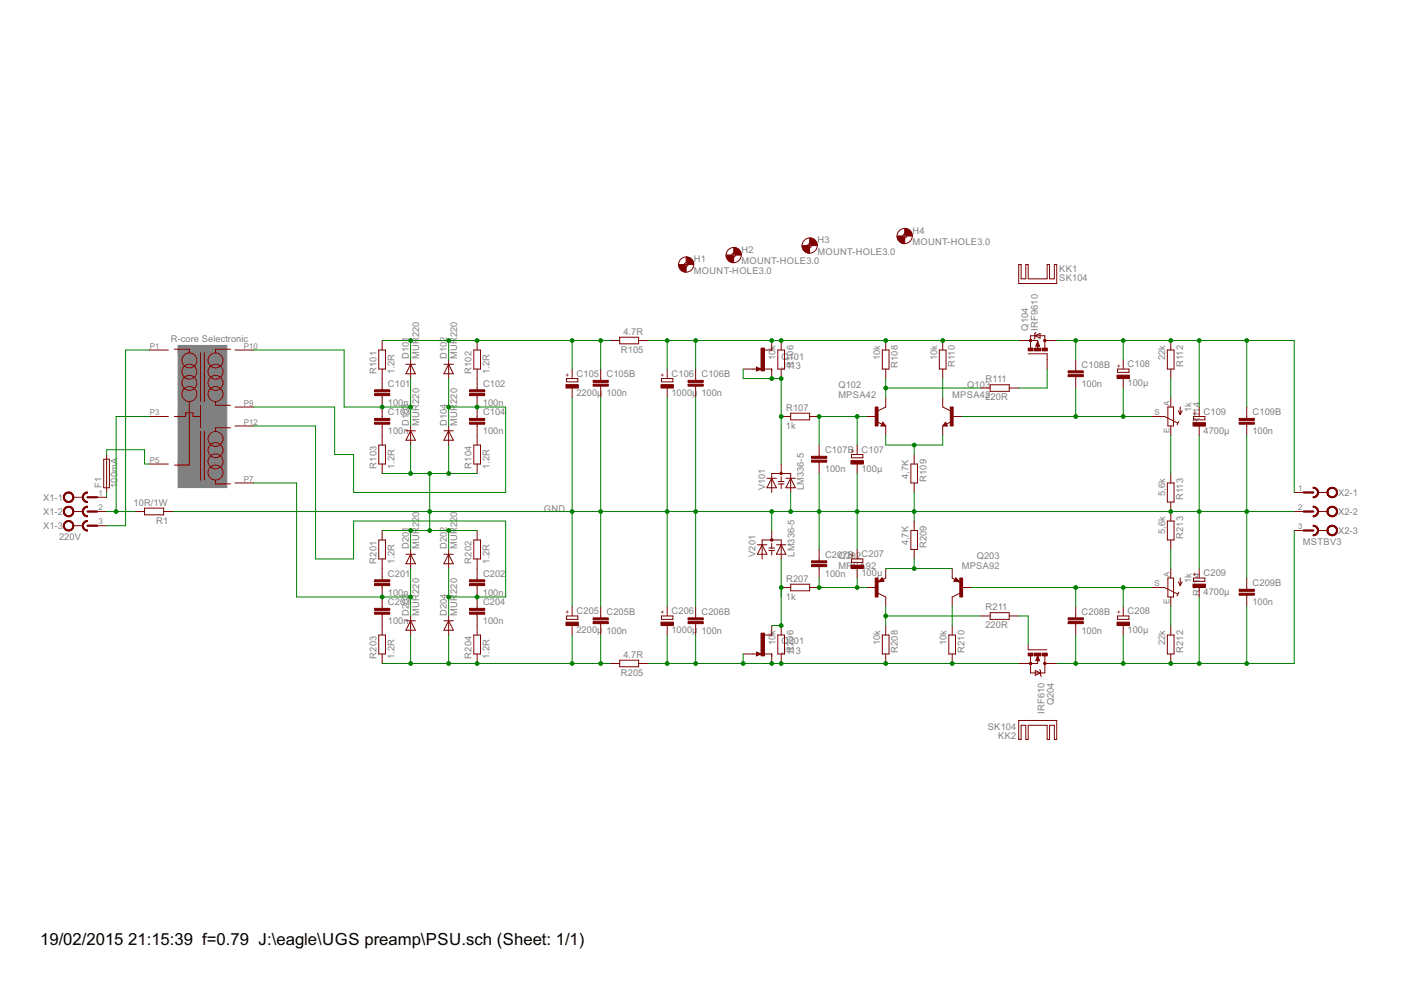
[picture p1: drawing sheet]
<svg xmlns="http://www.w3.org/2000/svg" width="297mm" height="210mm" viewBox="0 0 297 210" stroke-linecap="round" stroke-linejoin="round" font-family="sans-serif">
<path d="M37.8 73.2h10.3v30.2h-10.3z" fill="#808080" stroke="#808080" stroke-width=".21"/>
<g fill="none" stroke="#800000" stroke-width=".21">
<path d="M145.1 56.1h.8M145.5 55.7v.8M155.2 54.1h.8M155.6 53.7v.8M171.3 52.1h.8M171.7 51.7v.8M191.4 50h.8M191.8 49.6v.8M216 56.1h.5v3h1v-3h.5v3h4v-3h.5v3h1v-3h.5v4h-8zM31.7 74.2h4M37 74h3.2v.8M42.5 74.8v10.3"/>
<path d="M43.3 74.8v10.3M48.9 74h-3.2v.8M49.8 74.2h4M80.3 74.2h1.4v4.1h-1.4zM81 72.2v2M81 78.3v4.4M86.1 77.2h2M87.1 77.2l1 2h-2zM87.1 76.2v4.1M94.1 77.2h2M95.1 77.2l1 2h-2zM95.1 76.2v4.1"/>
<path d="M100.5 74.2h1.4v4.1h-1.4zM101.2 72.2v2M101.2 78.3v4.4M121.3 78.3v2M127.4 78.3v2.4M129.4 72.2h2M131.4 71.5h4v1.4h-4zM135.4 72.2h2M141.5 78.3v2M147.5 78.3v2.4M157.6 78.3h3.8M160.4 77.8l1 .5-1 .4z"/>
<path d="M162 78.3h1.6v2M163.6 72.2v2h-1.6M164.9 74.2h1.4v4.1h-1.4zM165.6 72.2v2M165.6 78.3v2M187.1 74.2h1.4v4.1h-1.4zM187.8 72.2v2M187.8 78.3v2M199.2 74.2h1.4v4.1h-1.4zM199.9 72.2v2M199.9 78.3v2M216 72.2h4v.2"/>
<path d="M218 75h4v3.3M219.4 71.2l1.1-.5v1zM219.6 70.5l-.2 .2v1l-.2 .2M220 73.3v.7M220 72.4l.4 1h-.8zM221.5 72.2h2.5M221.5 73.8v-2.6h-3v2.6M228.1 76.2v2.5M228.1 79.9v2.4M236.9 78.3h2.5v.7h-2.5zM238.1 76.2v2.1M247.5 74.2h1.4v4.1h-1.4z"/>
<path d="M248.2 72.2v2M248.2 78.3v2M22 97.4h1.2v6h-1.2zM22.6 96.4v8M31.7 88.3h4M31.7 98.4h4M37 88.3h2.3v-.8h1.6v.8h1.6M40.2 85.1v13.5h-3.2M42.5 85.9v4.8M42.5 91.5v10.3M43.3 91.5v10.3M45.7 85.1v.8h3.2"/>
<path d="M48.9 90.7h-3.2v.8M49.8 90.3h4M49.8 86.3h4M80.3 94.4h1.4v4h-1.4zM81 83.9v4.8M81 89.9v4.5M81 98.4v2M86.1 91.3h2M87.1 90.3v4.1M87.1 91.3l1 2h-2zM94.1 91.3h2M95.1 90.3v4.1"/>
<path d="M95.1 91.3l1 2h-2zM100.5 94.4h1.4v4h-1.4zM101.2 83.9v4.8M101.2 89.9v4.5M101.2 98.4v2M120.1 80.3h2.4v.7h-2.4zM121.3 82.3v2M127.4 81.9v2.4M140.3 80.3h2.4v.7h-2.4zM141.5 82.3v2M147.5 81.9v2.4M165.6 98.4v2"/>
<path d="M165.6 88.3h2M167.6 87.6h4.1v1.4h-4.1zM171.7 88.3h2M173.7 94.4v2.4M173.7 98v2.4M180.5 96.4h2.4v.7h-2.4zM181.7 94.4v2M181.7 98.4v2M183.7 88.3h2.1M186 89.5l1 .4M187.2 89.5l.6 .8h-1zM187.2 89.9l.1 .2h-.3l.2-.4 .4 .5h-.6"/>
<path d="M187.8 84.3v2l-1.6 .8M187.8 90.3v2.1M193.1 98.4h1.4v4h-1.4zM193.8 96.4v2M199.9 84.3v2l1.6 .8M199.9 90.3v2.1M200.5 89.5l.4 .8h-1zM200.5 89.9l-.1 .2h.3l-.2-.4-.4 .5h.6M201.6 89.5l-.9 .4M201.9 88.3h2M207.9 82.3h2M209.9 81.6h4.1v1.4h-4.1z"/>
<path d="M214 82.3h2M238.1 80.3v2M244.2 88.3h2.7l2.8 1.4M247.6 86.3h1.2v4h-1.2zM248.2 84.3v2M248.2 90.3v2.1M249.8 87.1l.4 .8M249.9 89.3l-.3 .8M250.2 86.3v1.6M250.6 87.1l-.4 .8M253 88.3h2.5v.7h-2.5zM254.3 86.3v2"/>
<path d="M254.3 90.3v2.1M264.3 86.3v2.4M264.3 89.9v2.5M15.6 108.5h2M15.6 105.4h2M15.6 111.5h2M20.6 108.5h2M20.6 105.4h2M20.6 111.5h2M28.6 108.5h2M30.6 107.7h4.1v1.5h-4.1zM34.7 108.5h2"/>
<path d="M45.7 101.8v.8h3.2M49.8 102.4h4M80.3 114.5h1.4v4h-1.4zM81 112.5v2M81 118.5v4.5M86.1 117.5h2M87.1 116.5v4M87.1 117.5l1 2h-2zM94.1 117.5h2M95.1 116.5v4M95.1 117.5l1 2h-2zM100.5 114.5h1.4v4h-1.4z"/>
<path d="M101.2 112.5v2M101.2 118.5v4.5M160.6 115.5h2M161.6 115.5l1 2h-2zM161.6 118.5v-4h4v4M162.6 101.4h2M163 116.7h1.2M163 116.2h1.2M163.6 104.4v-4h4v4M163.6 112.5v2M163.6 115.2v1M163.6 116.7v1"/>
<path d="M163.6 101.4l1 2h-2zM164.6 115.5h2M165 102.6h1.2M165 102.1h1.2M165.6 115.5l1 2h-2zM165.6 101.1v1M165.6 102.6v1M166.6 101.4h2M167.6 101.4l1 2h-2zM173.7 116.5v2.4M180.5 118.5h2.4v.7h-2.4zM181.7 116.5v2"/>
<path d="M193.1 112.5h1.4v4h-1.4zM193.8 102.4v2M193.8 110.5v2M193.8 116.5v2M247.5 102.4h1.4v4h-1.4zM247.5 110.5h1.4v4h-1.4zM248.2 100.4v2M248.2 106.4v4.1M248.2 114.5v2M274.4 108.5h2M274.4 112.5h2M274.4 104.4h2"/>
<path d="M279.4 108.5h2.1M279.4 112.5h2.1M279.4 104.4h2.1M80.3 134.6h1.4v4.1h-1.4zM81 124.2v4.8M81 130.2v4.4M81 138.7v2M86.1 131.6h2M87.1 130.6v4M87.1 131.6l1 2h-2zM94.1 131.6h2M95.1 130.6v4"/>
<path d="M95.1 131.6l1 2h-2zM100.5 134.6h1.4v4.1h-1.4zM101.2 124.2v4.8M101.2 130.2v4.4M101.2 138.7v2M120.1 130.6h2.4v.7h-2.4zM121.3 128.6v2M121.3 132.6v2M127.4 128.6v2.4M127.4 132.2v2.4M131.4 140h4v1.4h-4zM140.3 130.6h2.4v.7h-2.4z"/>
<path d="M141.5 128.6v2M141.5 132.6v2M147.5 128.6v2.4M147.5 132.2v2.4M157.6 138.7h3.8M160.4 138.3l1 .4-1 .4zM162 138.7h1.6v2M163.6 132.6v2h-1.6M164.9 134.6h1.4v4.1h-1.4zM165.6 132.6v2M165.6 138.7v2M165.6 124.6h2"/>
<path d="M167.6 123.9h4.1v1.4h-4.1zM171.7 124.6h2M173.7 120.1v2.5M181.7 120.5v2.1M183.7 124.6h2.1M186.2 125.8l1.6 .8v2M187 123.1h-.3l.3-.2 .2 .2-.8 .2 .6-.6 .3 .4M187 122.5l.4 .7-1.2 .2zM187.1 134.6h1.4v4.1h-1.4zM187.8 120.5v2.1l-.6 .3M187.8 132.6v2M187.8 138.7v2"/>
<path d="M201.2 134.6h1.4v4.1h-1.4zM201.9 120.5v2.1l.6 .3M201.9 132.6v2M201.9 138.7v2M202.6 122.5l.9 .9-1.3-.2zM202.7 123.1h.3l-.3-.2-.2 .2 .8 .2-.6-.6-.3 .4M203.5 125.8l-1.6 .8v2M203.9 124.6h2M207.9 130.6h2M209.9 129.9h4.1v1.4h-4.1zM214 130.6h2M218 136.7v1.1h3.9"/>
<path d="M218.5 139.1v3.6h3v-3.6M220 140v.7h-4M220 139.1l.4 1h-.8zM228.1 128.6v2.4M228.1 132.2v2.4M236.9 130.6h2.5v.7h-2.5zM238.1 128.6v2M238.1 132.6v2M244.2 124.6h2.7l2.8 1.4M247.5 134.6h1.4v4.1h-1.4zM247.6 122.6h1.2v4h-1.2zM248.2 120.5v2.1"/>
<path d="M248.2 126.6v2M248.2 132.6v2M248.2 138.7v2M249.8 123.4l.4 .8M249.9 125.6l-.3 .7M250.2 122.6v1.6M250.6 123.4l-.4 .8M253 122.6h2.5v.7h-2.5zM254.3 120.5v2.1M254.3 124.6v2M264.3 122.6v2.4M264.3 126.2v2.4"/>
<path d="M129.4 140.7h2M135.4 140.7h2M216 152.8h8v4h-.5v-3h-1v3h-.5v-3h-4v3h-.5v-3h-1v3h-.5zM219.5 142.2l1.1 .5-1.1 .5zM220.4 142l.2 .2v1l.2 .2M221.5 140.7h2.5"/>
<circle cx="145.5" cy="56.1" r="1.61"/>
<circle cx="145.5" cy="56.1" r=".4"/>
<circle cx="155.6" cy="54.1" r="1.61"/>
<circle cx="155.6" cy="54.1" r=".4"/>
<circle cx="171.7" cy="52.1" r="1.61"/>
<circle cx="171.7" cy="52.1" r=".4"/>
<circle cx="191.8" cy="50" r="1.61"/>
<circle cx="191.8" cy="50" r=".4"/>
<circle cx="40.2" cy="78.8" r="1.59"/>
<circle cx="40.2" cy="76.4" r="1.59"/>
<circle cx="45.7" cy="76.4" r="1.59"/>
<circle cx="45.7" cy="78.8" r="1.59"/>
<circle cx="40.2" cy="81.2" r="1.59"/>
<circle cx="40.2" cy="83.5" r="1.59"/>
<circle cx="45.7" cy="83.5" r="1.59"/>
<circle cx="45.7" cy="81.2" r="1.59"/>
<circle cx="45.7" cy="95.4" r="1.59"/>
<circle cx="45.7" cy="93.1" r="1.59"/>
<circle cx="45.7" cy="97.8" r="1.59"/>
<circle cx="45.7" cy="100.2" r="1.59"/>
</g>
<g fill="#800000" stroke="#800000" stroke-width=".21">
<path d="M140.1 81.6h2.7v.7h-2.7z"/>
<path d="M140.1 131.9h2.7v.7h-2.7z"/>
<path d="M125.8 81.4h3.2v.5h-3.2z"/>
<path d="M125.8 80.6h3.2v.5h-3.2z"/>
<path d="M145.9 81.4h3.2v.5h-3.2z"/>
<path d="M145.9 80.6h3.2v.5h-3.2z"/>
<path d="M125.8 131.8h3.2v.4h-3.2z"/>
<path d="M125.8 131h3.2v.4h-3.2z"/>
<path d="M145.9 131.8h3.2v.4h-3.2z"/>
<path d="M145.9 131h3.2v.4h-3.2z"/>
<path d="M161.4 73.8h.7v4.8h-.7z"/>
<path d="M161.4 134.2h.7v4.9h-.7z"/>
<path d="M172.1 97.6h3.2v.4h-3.2z"/>
<path d="M172.1 96.8h3.2v.4h-3.2z"/>
<path d="M172.1 119.7h3.2v.4h-3.2z"/>
<path d="M172.1 118.9h3.2v.4h-3.2z"/>
<path d="M180.4 97.7h2.6v.7h-2.6z"/>
<path d="M180.4 119.8h2.6v.7h-2.6z"/>
<path d="M226.5 79.4h3.2v.5h-3.2z"/>
<path d="M226.5 78.6h3.2v.5h-3.2z"/>
<path d="M226.5 131.8h3.2v.4h-3.2z"/>
<path d="M226.5 131h3.2v.4h-3.2z"/>
<path d="M236.8 79.5h2.7v.8h-2.7z"/>
<path d="M236.8 131.9h2.7v.7h-2.7z"/>
<path d="M262.7 89.5h3.2v.4h-3.2z"/>
<path d="M262.7 88.7h3.2v.4h-3.2z"/>
<path d="M262.7 125.8h3.2v.4h-3.2z"/>
<path d="M262.7 124.9h3.2v.5h-3.2z"/>
<path d="M185.6 86.3h.6v4h-.6z"/>
<path d="M201.5 86.3h.6v4h-.6z"/>
<path d="M185.6 122.6h.6v4h-.6z"/>
<path d="M203.5 122.6h.6v4h-.6z"/>
<path d="M218 73.8h1v.6h-1z"/>
<path d="M221 73.8h1v.6h-1z"/>
<path d="M219.3 73.8h1.4v.6h-1.4z"/>
<path d="M218 138.5h1v.6h-1z"/>
<path d="M221 138.5h1v.6h-1z"/>
<path d="M219.3 138.5h1.4v.6h-1.4z"/>
<path d="M252.9 89.6h2.7v.7h-2.7z"/>
<path d="M120 81.6h2.6v.7h-2.6z"/>
<path d="M252.9 123.8h2.7v.8h-2.7z"/>
<path d="M120 131.9h2.6v.7h-2.6z"/>
<path d="M99.5 83.5h3.3v.4h-3.3z"/>
<path d="M99.5 82.7h3.3v.4h-3.3z"/>
<path d="M79.4 123.7h3.2v.5h-3.2z"/>
<path d="M79.4 122.9h3.2v.5h-3.2z"/>
<path d="M99.5 123.7h3.3v.5h-3.3z"/>
<path d="M99.5 122.9h3.3v.5h-3.3z"/>
<path d="M79.4 129.8h3.2v.4h-3.2z"/>
<path d="M79.4 129h3.2v.4h-3.2z"/>
<path d="M99.5 129.8h3.3v.4h-3.3z"/>
<path d="M99.5 129h3.3v.4h-3.3z"/>
<path d="M79.4 89.5h3.2v.4h-3.2z"/>
<path d="M79.4 88.7h3.2v.4h-3.2z"/>
<path d="M99.5 89.5h3.3v.4h-3.3z"/>
<path d="M99.5 88.7h3.3v.4h-3.3z"/>
<path d="M79.4 83.5h3.2v.4h-3.2z"/>
<path d="M79.4 82.7h3.2v.4h-3.2z"/>
</g>
<path d="M161 78.3l-.5 .1v-.4l.6 .3M220 73.1v.2h.2l-.2-.7-.2 .7M161 138.7l-.5 .2v-.4l.6 .2M220 139.8v.2h-.2l.2-.7 .2 .7" fill="none" stroke="#800000" stroke-width=".25"/>
<g fill="#800000" stroke="#800000" stroke-width=".21">
<path d="M165.4 100.2h.4v.4h-.4z" fill-rule="evenodd"/>
<path d="M163.4 114.3h.4v.4h-.4z" fill-rule="evenodd"/>
<path d="M221.3 72h.4v.4h-.4z" fill-rule="evenodd"/>
<path d="M221.3 140.5h.4v.4h-.4z" fill-rule="evenodd"/>
<path d="M145.5 54.5a1.57 1.57 0 0 1 1.6 1.6h-1.2l-.1-.3-.3-.1z" fill-rule="evenodd"/>
<path d="M143.9 56.1h1.2l.4 .4v1.2a1.61 1.61 0 0 1-1.6-1.6z" fill-rule="evenodd"/>
<path d="M155.6 52.5a1.61 1.61 0 0 1 1.6 1.6h-1.2l-.2-.3-.2-.1z" fill-rule="evenodd"/>
<path d="M153.9 54.1h1.3l.1 .3 .3 .1v1.2a1.57 1.57 0 0 1-1.7-1.6z" fill-rule="evenodd"/>
<path d="M171.7 50.4a1.57 1.57 0 0 1 1.6 1.7h-1.2l-.1-.3-.3-.1z" fill-rule="evenodd"/>
<path d="M170.1 52.1h1.2l.4 .4v1.2a1.61 1.61 0 0 1-1.6-1.6z" fill-rule="evenodd"/>
<path d="M191.8 48.4a1.61 1.61 0 0 1 1.6 1.6h-1.2l-.4-.4z" fill-rule="evenodd"/>
<path d="M190.2 50h1.2l.1 .3 .3 .1v1.3a1.57 1.57 0 0 1-1.6-1.7z" fill-rule="evenodd"/>
<path d="M17.5 105.4h.2l.2 .7 .7 .2-.2 .2a1.11 1.11 0 0 1-.9-1.1z" fill-rule="evenodd"/>
<path d="M17.9 104.5l.7-.2v.2l-.7 .3-.2 .6h-.2z" fill-rule="evenodd"/>
<path d="M17.9 104.5l.5-.2 .2 .2a.91 .91 0 0 0-.9 .9 .91 .91 0 0 0 .9 .9v.2a1.11 1.11 0 0 1-1.1-.7 1.11 1.11 0 0 1 .4-1.3z" fill-rule="evenodd"/>
<path d="M13.8 104.6a1.1 1.1 0 0 1 1.7 .3 1.1 1.1 0 0 1-.7 1.6 1.1 1.1 0 0 1-1.4-1.1h.2a.9 .9 0 0 1 1.3-.8 .9 .9 0 0 1 .2 1.5 .9 .9 0 0 1-1.4-.4l-.1-.3h-.2l.1-.3z" fill-rule="evenodd"/>
<path d="M13.8 104.6a1.1 1.1 0 0 1 1.7 .3 1.1 1.1 0 0 1-.7 1.6 1.1 1.1 0 0 1-1.4-1.1h.2a.9 .9 0 0 1 1.3-.8 .9 .9 0 0 1 .2 1.5 .9 .9 0 0 1-1.4-.4l-.1-.3h-.2l.1-.3z" fill-rule="evenodd"/>
<path d="M17.5 108.5h.2l.2 .6 .7 .3-.2 .2a1.11 1.11 0 0 1-.9-1.1z" fill-rule="evenodd"/>
<path d="M17.9 107.6l.7-.3v.2l-.7 .3-.2 .7h-.2z" fill-rule="evenodd"/>
<path d="M17.9 107.6l.5-.3h.2v.2a.91 .91 0 0 0-.9 1 .91 .91 0 0 0 .9 .9v.2a1.11 1.11 0 0 1-1.1-.8 1.11 1.11 0 0 1 .4-1.2z" fill-rule="evenodd"/>
<path d="M13.8 107.6a1.1 1.1 0 0 1 1.7 .3 1.1 1.1 0 0 1-.7 1.6 1.1 1.1 0 0 1-1.4-1h.2a.9 .9 0 0 1 1.3-.9 .9 .9 0 0 1 .2 1.5 .9 .9 0 0 1-1.4-.4l-.1-.2h-.2l.1-.4z" fill-rule="evenodd"/>
<path d="M13.8 107.6a1.1 1.1 0 0 1 1.7 .3 1.1 1.1 0 0 1-.7 1.6 1.1 1.1 0 0 1-1.4-1h.2a.9 .9 0 0 1 1.3-.9 .9 .9 0 0 1 .2 1.5 .9 .9 0 0 1-1.4-.4l-.1-.2h-.2l.1-.4z" fill-rule="evenodd"/>
<path d="M17.5 111.5h.2l.2 .6 .7 .3v.2l-.5-.1-.4-.3z" fill-rule="evenodd"/>
<path d="M17.7 110.8l.4-.4h.5v.2l-.7 .2-.2 .7h-.2z" fill-rule="evenodd"/>
<path d="M17.7 110.8l.7-.4h.2v.2a.9 .9 0 0 0-.9 .9 .9 .9 0 0 0 .9 .9v.2a1.11 1.11 0 0 1-1-.6 1.11 1.11 0 0 1 .1-1.2z" fill-rule="evenodd"/>
<path d="M13.8 110.6a1.1 1.1 0 0 1 1.7 .4 1.1 1.1 0 0 1-.7 1.5 1.1 1.1 0 0 1-1.4-1h.2a.91 .91 0 0 1 1.3-.9 .91 .91 0 0 1 .2 1.5 .91 .91 0 0 1-1.4-.4l-.1-.2h-.2z" fill-rule="evenodd"/>
<path d="M13.8 110.6a1.1 1.1 0 0 1 1.7 .4 1.1 1.1 0 0 1-.7 1.5 1.1 1.1 0 0 1-1.4-1h.2a.91 .91 0 0 1 1.3-.9 .91 .91 0 0 1 .2 1.5 .91 .91 0 0 1-1.4-.4l-.1-.2h-.2z" fill-rule="evenodd"/>
<path d="M278.4 105.3l.7-.2 .2-.7h.2v.2a1.11 1.11 0 0 1-1.1 .9z" fill-rule="evenodd"/>
<path d="M278.4 103.3l.4 .1a1.02 1.02 0 0 1 .7 1h-.2l-.1-.4-.3-.4-.5-.1z" fill-rule="evenodd"/>
<path d="M278.4 103.3a1.11 1.11 0 0 1 1.1 1.1 1.11 1.11 0 0 1-1.1 1.1v-.2a.9 .9 0 0 0 .9-.9 .9 .9 0 0 0-.9-.9z" fill-rule="evenodd"/>
<path d="M281.7 103.6a1.11 1.11 0 0 1 1.7 .3 1.11 1.11 0 0 1-.7 1.6 1.11 1.11 0 0 1-1.4-1.1h.3a.92 .92 0 0 1 1.3-.7 .92 .92 0 0 1 .1 1.5 .92 .92 0 0 1-1.4-.5v-.3h-.3z" fill-rule="evenodd"/>
<path d="M281.7 103.6a1.11 1.11 0 0 1 1.7 .3 1.11 1.11 0 0 1-.7 1.6 1.11 1.11 0 0 1-1.4-1.1h.3a.92 .92 0 0 1 1.3-.7 .92 .92 0 0 1 .1 1.5 .92 .92 0 0 1-1.4-.5v-.3h-.3z" fill-rule="evenodd"/>
<path d="M278.4 109.4l.5-.2 .3-.3 .1-.4h.2v.4l-.4 .4-.5 .3h-.2z" fill-rule="evenodd"/>
<path d="M278.4 107.3l.4 .1 .5 .4 .2 .7h-.2l-.2-.7-.7-.3z" fill-rule="evenodd"/>
<path d="M278.4 107.3a1.11 1.11 0 0 1 1.1 1.1 1.11 1.11 0 0 1-1.1 1.2v-.2a.91 .91 0 0 0 .9-.9 .91 .91 0 0 0-.9-1z" fill-rule="evenodd"/>
<path d="M281.7 107.6a1.11 1.11 0 0 1 1.7 .3 1.11 1.11 0 0 1-.7 1.6 1.11 1.11 0 0 1-1.4-1h.3a.92 .92 0 0 1 1.3-.8 .92 .92 0 0 1 .1 1.5 .92 .92 0 0 1-1.4-.5v-.2h-.3l.1-.4z" fill-rule="evenodd"/>
<path d="M281.7 107.6a1.11 1.11 0 0 1 1.7 .3 1.11 1.11 0 0 1-.7 1.6 1.11 1.11 0 0 1-1.4-1h.3a.92 .92 0 0 1 1.3-.8 .92 .92 0 0 1 .1 1.5 .92 .92 0 0 1-1.4-.5v-.2h-.3l.1-.4z" fill-rule="evenodd"/>
<path d="M278.4 113.4l.5-.1 .3-.4 .1-.4h.2v.4l-.4 .5-.5 .2h-.2z" fill-rule="evenodd"/>
<path d="M278.4 111.4h.4l.5 .4 .2 .7h-.2l-.1-.5-.3-.3-.5-.1z" fill-rule="evenodd"/>
<path d="M278.4 111.4a1.1 1.1 0 0 1 1.1 1.1 1.1 1.1 0 0 1-1.1 1.1v-.2a.91 .91 0 0 0 .9-.9 .91 .91 0 0 0-.9-.9z" fill-rule="evenodd"/>
<path d="M281.7 111.6a1.11 1.11 0 0 1 1.7 .4 1.11 1.11 0 0 1-.7 1.6 1.11 1.11 0 0 1-1.4-1.1h.3a.92 .92 0 0 1 1.3-.8 .92 .92 0 0 1 .1 1.6 .92 .92 0 0 1-1.4-.6v-.2h-.3l.1-.3z" fill-rule="evenodd"/>
<path d="M281.7 111.6a1.11 1.11 0 0 1 1.7 .4 1.11 1.11 0 0 1-.7 1.6 1.11 1.11 0 0 1-1.4-1.1h.3a.92 .92 0 0 1 1.3-.8 .92 .92 0 0 1 .1 1.6 .92 .92 0 0 1-1.4-.6v-.2h-.3l.1-.3z" fill-rule="evenodd"/>
<circle cx="218.5" cy="72.2" r=".26"/>
<circle cx="218.5" cy="140.7" r=".26"/>
</g>
<path d="M18.6 105.4h2M18.6 108.5h2M18.6 111.5h2M276.4 108.5h2M276.4 104.4h2M276.4 112.5h2" fill="none" stroke="#800000" stroke-width=".49"/>
<g fill="none" stroke="#008000" stroke-width=".21">
<path d="M31.7 74.2h-5.1v37.3h-4M53.8 74.2h19.2v12.1h14.1M81 72.2h48.4M87.1 72.2v4M95.1 72.2v4M121.3 72.2v6.1M127.4 72.2v6.1M137.4 72.2h78.6M141.5 72.2v6.1M147.5 72.2v6.1M157.6 78.3v2h8v18.1M222 78.3v4h-6"/>
<path d="M224 72.2h50.4v32.2M228.1 72.2v4M238.1 72.2v4M254.3 72.2v14.1M264.3 72.2v14.1M22.6 96.4v-1h8v3h1.1M31.7 88.3h-7.1v20.2M53.8 86.3h17.2v10.1h4v8h32.2v-18.1h-12.1M53.8 90.3h13.1v28.2h8.1v-8h32.2v16.1h-12.1M87.1 80.3v10M87.1 94.4v6M95.1 80.3v10"/>
<path d="M95.1 94.4v6M121.3 84.3v44.3M127.4 84.3v44.3M141.5 84.3v44.3M147.5 84.3v44.3M181.7 88.3v6.1M183.7 88.3h-10v6.1M187.8 80.3v4M187.8 92.4v2h12.1v-2M187.8 82.3h20.1M193.8 94.4v2M199.9 80.3v4"/>
<path d="M203.9 88.3h40.3M228.1 82.3v6M238.1 82.3v6M248.2 80.3v4M248.2 92.4v8M254.3 92.4v28.1M264.3 92.4v30.2M22.6 108.5h6M22.6 104.4v1M36.7 108.5h237.7M53.8 102.4h9.1v24.2h24.2M81 100.4h20.2"/>
<path d="M81 112.5h20.2M87.1 112.5v4M91.1 100.4v12.1M95.1 112.5v4M163.6 108.5v4M165.6 118.5v14.1h-2M167.6 104.4v4.1M173.7 100.4v16.1M181.7 100.4v16.1M193.8 104.4v6.1M193.8 118.5v2M248.2 116.5v4"/>
<path d="M274.4 112.5v28.2h-50.4M87.1 120.5v10.1M87.1 134.6v6.1M95.1 120.5v10.1M95.1 134.6v6.1M121.3 134.6v6.1M127.4 134.6v6.1M141.5 134.6v6.1M147.5 134.6v6.1M157.6 138.7v2M173.7 122.6v2h10M181.7 122.6v2"/>
<path d="M187.8 128.6v4M187.8 130.6h20.1M187.8 120.5h14.1M201.9 128.6v4M205.9 124.6h38.3M216 130.6h2v6.1M228.1 124.6v4M228.1 134.6v6.1M238.1 124.6v4M238.1 134.6v6.1M248.2 128.6v4M254.3 126.6v14.1"/>
<path d="M264.3 128.6v12.1M81 140.7h48.4M137.4 140.7h78.6"/>
</g>
<g fill="#008000" stroke="#008000" stroke-width=".21">
<circle cx="87.1" cy="86.3" r=".4"/>
<circle cx="81" cy="86.3" r=".4"/>
<circle cx="95.1" cy="86.3" r=".4"/>
<circle cx="101.2" cy="86.3" r=".4"/>
<circle cx="87.1" cy="72.2" r=".4"/>
<circle cx="95.1" cy="72.2" r=".4"/>
<circle cx="121.3" cy="72.2" r=".4"/>
<circle cx="127.4" cy="72.2" r=".4"/>
<circle cx="101.2" cy="72.2" r=".4"/>
<circle cx="87.1" cy="100.4" r=".4"/>
<circle cx="95.1" cy="100.4" r=".4"/>
<circle cx="87.1" cy="112.5" r=".4"/>
<circle cx="95.1" cy="112.5" r=".4"/>
<circle cx="91.1" cy="112.5" r=".4"/>
<circle cx="91.1" cy="100.4" r=".4"/>
<circle cx="91.1" cy="108.5" r=".4"/>
<circle cx="121.3" cy="108.5" r=".4"/>
<circle cx="127.4" cy="108.5" r=".4"/>
<circle cx="141.5" cy="108.5" r=".4"/>
<circle cx="147.5" cy="108.5" r=".4"/>
<circle cx="193.8" cy="108.5" r=".4"/>
<circle cx="163.6" cy="108.5" r=".4"/>
<circle cx="167.6" cy="108.5" r=".4"/>
<circle cx="173.7" cy="108.5" r=".4"/>
<circle cx="181.7" cy="108.5" r=".4"/>
<circle cx="248.2" cy="108.5" r=".4"/>
<circle cx="264.3" cy="108.5" r=".4"/>
<circle cx="254.3" cy="108.5" r=".4"/>
<circle cx="87.1" cy="126.6" r=".4"/>
<circle cx="81" cy="126.6" r=".4"/>
<circle cx="95.1" cy="126.6" r=".4"/>
<circle cx="101.2" cy="126.6" r=".4"/>
<circle cx="87.1" cy="140.7" r=".4"/>
<circle cx="95.1" cy="140.7" r=".4"/>
<circle cx="127.4" cy="140.7" r=".4"/>
<circle cx="121.3" cy="140.7" r=".4"/>
<circle cx="101.2" cy="140.7" r=".4"/>
<circle cx="141.5" cy="72.2" r=".4"/>
<circle cx="147.5" cy="72.2" r=".4"/>
<circle cx="163.6" cy="72.2" r=".4"/>
<circle cx="165.6" cy="72.2" r=".4"/>
<circle cx="187.8" cy="72.2" r=".4"/>
<circle cx="199.9" cy="72.2" r=".4"/>
<circle cx="147.5" cy="140.7" r=".4"/>
<circle cx="141.5" cy="140.7" r=".4"/>
<circle cx="163.6" cy="140.7" r=".4"/>
<circle cx="157.6" cy="140.7" r=".4"/>
<circle cx="165.6" cy="140.7" r=".4"/>
<circle cx="187.8" cy="140.7" r=".4"/>
<circle cx="201.9" cy="140.7" r=".4"/>
<circle cx="165.6" cy="124.6" r=".4"/>
<circle cx="165.6" cy="132.6" r=".4"/>
<circle cx="173.7" cy="88.3" r=".4"/>
<circle cx="181.7" cy="88.3" r=".4"/>
<circle cx="173.7" cy="124.6" r=".4"/>
<circle cx="181.7" cy="124.6" r=".4"/>
<circle cx="228.1" cy="72.2" r=".4"/>
<circle cx="238.1" cy="72.2" r=".4"/>
<circle cx="248.2" cy="72.2" r=".4"/>
<circle cx="254.3" cy="72.2" r=".4"/>
<circle cx="264.3" cy="72.2" r=".4"/>
<circle cx="228.1" cy="140.7" r=".4"/>
<circle cx="238.1" cy="140.7" r=".4"/>
<circle cx="248.2" cy="140.7" r=".4"/>
<circle cx="254.3" cy="140.7" r=".4"/>
<circle cx="264.3" cy="140.7" r=".4"/>
<circle cx="187.8" cy="82.3" r=".4"/>
<circle cx="187.8" cy="130.6" r=".4"/>
<circle cx="193.8" cy="94.4" r=".4"/>
<circle cx="193.8" cy="120.5" r=".4"/>
<circle cx="165.6" cy="88.3" r=".4"/>
<circle cx="165.6" cy="80.3" r=".4"/>
<circle cx="163.6" cy="80.3" r=".4"/>
<circle cx="228.1" cy="88.3" r=".4"/>
<circle cx="238.1" cy="88.3" r=".4"/>
<circle cx="228.1" cy="124.6" r=".4"/>
<circle cx="238.1" cy="124.6" r=".4"/>
<circle cx="24.6" cy="108.5" r=".4"/>
</g>
<g font-size="4">
<text x="8.5" y="200.4">19/02/2015</text>
<text x="27.2" y="200.4">21:15:39 f=0.79 J:\eagle\UGS preamp\PSU.sch (Sheet: 1/1)</text>
</g>
<g font-size="2.2" fill="#808080">
<text x="157.2" y="53.6">H2</text>
<text x="173.3" y="51.6">H3</text>
<text x="193.5" y="52">MOUNT-HOLE3.0</text>
<text x="193.5" y="49.6">H4</text>
<text x="147.1" y="58">MOUNT-HOLE3.0</text>
<text x="147.1" y="55.6">H1</text>
<text x="157.2" y="56">MOUNT-HOLE3.0</text>
<text x="173.3" y="54">MOUNT-HOLE3.0</text>
<text x="224.6" y="59.6">SK104</text>
<text x="224.6" y="57.6">KK1</text>
<text x="88.9" y="71.5" transform="rotate(-90 88.9 71.5)">220</text>
<text x="97" y="71.5" transform="rotate(-90 97 71.5)">220</text>
<text x="132.2" y="71">4.7R</text>
<text x="218" y="70.2" transform="rotate(-90 218 70.2)">Q104</text>
<text x="220" y="70.2" transform="rotate(-90 220 70.2)">IRF9610</text>
<text x="36.2" y="72.5">R-core Selectronic</text>
<text x="86.7" y="76.2" transform="rotate(-90 86.7 76.2)">D101</text>
<text x="88.9" y="76.2" transform="rotate(-90 88.9 76.2)">MUR</text>
<text x="94.7" y="76.2" transform="rotate(-90 94.7 76.2)">D102</text>
<text x="97" y="76.2" transform="rotate(-90 97 76.2)">MUR</text>
<text x="131.6" y="74.8">R105</text>
<text x="164.4" y="76.4" transform="rotate(-90 164.4 76.4)">10k</text>
<text x="165.7" y="76.2">Q101</text>
<text x="168.2" y="78" transform="rotate(-90 168.2 78)">R106</text>
<text x="186.6" y="76.4" transform="rotate(-90 186.6 76.4)">10k</text>
<text x="190.4" y="78" transform="rotate(-90 190.4 78)">R108</text>
<text x="198.7" y="76.4" transform="rotate(-90 198.7 76.4)">10k</text>
<text x="202.5" y="77.8" transform="rotate(-90 202.5 77.8)">R110</text>
<text x="229.3" y="77.9">C108B</text>
<text x="239.1" y="77.9">C108</text>
<text x="247" y="76.4" transform="rotate(-90 247 76.4)">22k</text>
<text x="250.8" y="77.8" transform="rotate(-90 250.8 77.8)">R112</text>
<text x="79.8" y="79.2" transform="rotate(-90 79.8 79.2)">R101</text>
<text x="82.3" y="82">C101</text>
<text x="83.6" y="79.2" transform="rotate(-90 83.6 79.2)">1.2R</text>
<text x="100" y="79.2" transform="rotate(-90 100 79.2)">R102</text>
<text x="102.4" y="82">C102</text>
<text x="103.8" y="79.2" transform="rotate(-90 103.8 79.2)">1.2R</text>
<text x="122.2" y="83.9">2200µ</text>
<text x="122.2" y="79.9">C105</text>
<text x="128.6" y="84">100n</text>
<text x="128.6" y="80">C105B</text>
<text x="142.4" y="83.9">1000µ</text>
<text x="142.4" y="79.9">C106</text>
<text x="148.7" y="84">100n</text>
<text x="148.7" y="80">C106B</text>
<text x="165.7" y="78.2">J</text>
<text x="166.7" y="78.2">113</text>
<text x="177.7" y="82.3">Q102</text>
<text x="205.1" y="82.3">Q103</text>
<text x="209" y="81.1">R111</text>
<text x="229.3" y="82">100n</text>
<text x="239" y="81.9">100µ</text>
<text x="82.2" y="86">100n</text>
<text x="82.3" y="88">C103</text>
<text x="97" y="85.6" transform="rotate(-90 97 85.6)">220</text>
<text x="102.4" y="86">100n</text>
<text x="102.4" y="88">C104</text>
<text x="166.7" y="87.1">R107</text>
<text x="177.7" y="84.3">MPSA42</text>
<text x="201.9" y="84.3">MPSA42</text>
<text x="208.9" y="84.9">220R</text>
<text x="252.7" y="87.4" transform="rotate(-90 252.7 87.4)">1k</text>
<text x="254.4" y="89.9" transform="rotate(-90 254.4 89.9)">R</text>
<text x="254.4" y="88.4" transform="rotate(-90 254.4 88.4)">114</text>
<text x="255.2" y="87.9">C109</text>
<text x="265.6" y="88">C109B</text>
<text x="82.2" y="92">100n</text>
<text x="86.7" y="90.3" transform="rotate(-90 86.7 90.3)">D103</text>
<text x="88.9" y="90.3" transform="rotate(-90 88.9 90.3)">MUR220</text>
<text x="94.7" y="90.3" transform="rotate(-90 94.7 90.3)">D104</text>
<text x="97" y="90.3" transform="rotate(-90 97 90.3)">MUR</text>
<text x="102.4" y="92">100n</text>
<text x="166.6" y="90.9">1k</text>
<text x="182.7" y="96">C107</text>
<text x="255.2" y="92">4700µ</text>
<text x="265.5" y="92">100n</text>
<text x="79.8" y="99.4" transform="rotate(-90 79.8 99.4)">R103</text>
<text x="83.6" y="99.4" transform="rotate(-90 83.6 99.4)">1.2R</text>
<text x="100" y="99.4" transform="rotate(-90 100 99.4)">R104</text>
<text x="103.8" y="99.4" transform="rotate(-90 103.8 99.4)">1.2R</text>
<text x="174.9" y="100.1">100n</text>
<text x="174.9" y="96.1">C107B</text>
<text x="182.6" y="100">100µ</text>
<text x="192.6" y="101.5" transform="rotate(-90 192.6 101.5)">4,7K</text>
<text x="9.1" y="106.1">X1-1</text>
<text x="21.5" y="103.4" transform="rotate(-90 21.5 103.4)">F1</text>
<text x="24.9" y="103.4" transform="rotate(-90 24.9 103.4)">100mA</text>
<text x="28.3" y="107.3">10R/1W</text>
<text x="162.2" y="104" transform="rotate(-90 162.2 104)">V101</text>
<text x="170.5" y="104" transform="rotate(-90 170.5 104)">LM336-5</text>
<text x="196.4" y="102.1" transform="rotate(-90 196.4 102.1)">R109</text>
<text x="247" y="105.2" transform="rotate(-90 247 105.2)">5,6k</text>
<text x="250.8" y="106" transform="rotate(-90 250.8 106)">R113</text>
<text x="283.7" y="105.1">X2-1</text>
<text x="9.1" y="109.2">X1-2</text>
<text x="9.1" y="112.2">X1-3</text>
<text x="33.1" y="111.1">R1</text>
<text x="88.9" y="111.8" transform="rotate(-90 88.9 111.8)">220</text>
<text x="97" y="111.8" transform="rotate(-90 97 111.8)">220</text>
<text x="115.3" y="108.5">GND</text>
<text x="247" y="113.2" transform="rotate(-90 247 113.2)">5,6k</text>
<text x="283.7" y="109.2">X2-2</text>
<text x="283.7" y="113.2">X2-3</text>
<text x="12.5" y="114.5">220V</text>
<text x="79.8" y="119.5" transform="rotate(-90 79.8 119.5)">R201</text>
<text x="83.6" y="119.5" transform="rotate(-90 83.6 119.5)">1.2R</text>
<text x="86.7" y="116.5" transform="rotate(-90 86.7 116.5)">D201</text>
<text x="88.9" y="116.5" transform="rotate(-90 88.9 116.5)">MUR</text>
<text x="94.7" y="116.5" transform="rotate(-90 94.7 116.5)">D202</text>
<text x="97" y="116.5" transform="rotate(-90 97 116.5)">MUR</text>
<text x="100" y="119.5" transform="rotate(-90 100 119.5)">R202</text>
<text x="103.8" y="119.5" transform="rotate(-90 103.8 119.5)">1.2R</text>
<text x="160.2" y="118.1" transform="rotate(-90 160.2 118.1)">V201</text>
<text x="168.4" y="118.1" transform="rotate(-90 168.4 118.1)">LM336-5</text>
<text x="174.9" y="118.2">C20Q72B02C207</text>
<text x="192.6" y="115.6" transform="rotate(-90 192.6 115.6)">4,7K</text>
<text x="196.4" y="116.2" transform="rotate(-90 196.4 116.2)">R209</text>
<text x="207.1" y="118.5">Q203</text>
<text x="250.8" y="114.2" transform="rotate(-90 250.8 114.2)">R213</text>
<text x="276.3" y="115.5">MSTBV3</text>
<text x="82.3" y="122.2">C201</text>
<text x="97" y="125.9" transform="rotate(-90 97 125.9)">220</text>
<text x="102.4" y="122.2">C202</text>
<text x="166.7" y="123.4">R207</text>
<text x="174.9" y="122.2">100n</text>
<text x="177.7" y="120.5">MPSA92</text>
<text x="182.6" y="122.2">100µ</text>
<text x="203.9" y="120.5">MPSA92</text>
<text x="252.7" y="123.6" transform="rotate(-90 252.7 123.6)">1k</text>
<text x="254.4" y="123.7" transform="rotate(-90 254.4 123.7)">1</text>
<text x="254.4" y="122.6" transform="rotate(-90 254.4 122.6)">4</text>
<text x="255.2" y="122.2">C209</text>
<text x="265.6" y="124.3">C209B</text>
<text x="82.2" y="126.3">100n</text>
<text x="82.3" y="128.3">C203</text>
<text x="86.7" y="130.6" transform="rotate(-90 86.7 130.6)">D203</text>
<text x="88.9" y="130.6" transform="rotate(-90 88.9 130.6)">MUR220</text>
<text x="94.7" y="130.6" transform="rotate(-90 94.7 130.6)">D204</text>
<text x="97" y="130.6" transform="rotate(-90 97 130.6)">MUR</text>
<text x="102.4" y="126.3">100n</text>
<text x="102.4" y="128.3">C204</text>
<text x="122.2" y="130.2">C205</text>
<text x="128.6" y="130.3">C205B</text>
<text x="142.4" y="130.2">C206</text>
<text x="148.7" y="130.3">C206B</text>
<text x="166.6" y="127.2">1k</text>
<text x="209" y="129.4">R211</text>
<text x="229.3" y="130.3">C208B</text>
<text x="239.1" y="130.2">C208</text>
<text x="254.4" y="126.3" transform="rotate(-90 254.4 126.3)">R2</text>
<text x="255.2" y="126.2">4700µ</text>
<text x="265.5" y="128.3">100n</text>
<text x="82.2" y="132.3">100n</text>
<text x="102.4" y="132.3">100n</text>
<text x="122.2" y="134.3">2200µ</text>
<text x="128.6" y="134.3">100n</text>
<text x="142.4" y="134.3">1000µ</text>
<text x="148.7" y="134.3">100n</text>
<text x="164.4" y="136.8" transform="rotate(-90 164.4 136.8)">10k</text>
<text x="165.7" y="136.6">Q201</text>
<text x="186.6" y="136.8" transform="rotate(-90 186.6 136.8)">10k</text>
<text x="200.7" y="136.8" transform="rotate(-90 200.7 136.8)">10k</text>
<text x="208.9" y="133.2">220R</text>
<text x="229.3" y="134.3">100n</text>
<text x="239" y="134.3">100µ</text>
<text x="247" y="136.8" transform="rotate(-90 247 136.8)">22k</text>
<text x="79.8" y="139.6" transform="rotate(-90 79.8 139.6)">R203</text>
<text x="83.6" y="139.7" transform="rotate(-90 83.6 139.7)">1.2R</text>
<text x="100" y="139.6" transform="rotate(-90 100 139.6)">R204</text>
<text x="103.8" y="139.7" transform="rotate(-90 103.8 139.7)">1.2R</text>
<text x="131.6" y="143.3">R205</text>
<text x="132.2" y="139.5">4.7R</text>
<text x="165.7" y="138.7">J</text>
<text x="166.7" y="138.7">113</text>
<text x="168.2" y="138.4" transform="rotate(-90 168.2 138.4)">R206</text>
<text x="190.4" y="138.4" transform="rotate(-90 190.4 138.4)">R208</text>
<text x="204.5" y="138.4" transform="rotate(-90 204.5 138.4)">R210</text>
<text x="250.8" y="138.4" transform="rotate(-90 250.8 138.4)">R212</text>
<text x="223.4" y="149.6" transform="rotate(-90 223.4 149.6)">Q204</text>
<text x="209.4" y="154.7">SK104</text>
<text x="221.4" y="151.4" transform="rotate(-90 221.4 151.4)">IRF610</text>
<text x="211.6" y="156.7">KK2</text>
</g>
<g font-size="1.9" fill="#808080">
<text x="31.8" y="73.9">P1</text>
<text x="37.6" y="74.8">PRIMEC2-10</text>
<text x="40.9" y="74.8">S-1</text>
<text x="51.7" y="73.9">P10</text>
<text x="31.8" y="88">P3</text>
<text x="37.6" y="88.9">SHI</text>
<text x="40.6" y="88.9">EL</text>
<text x="41.9" y="86.9">S</text>
<text x="43.1" y="86.9">EC2-9</text>
<text x="51.7" y="86">P9</text>
<text x="244.8" y="88">S</text>
<text x="247.9" y="86" transform="rotate(-90 247.9 86)">A</text>
<text x="40.9" y="90.9">SEC1-12</text>
<text x="51.7" y="90">P12</text>
<text x="247.9" y="91.8" transform="rotate(-90 247.9 91.8)">E</text>
<text x="31.8" y="98.1">P5</text>
<text x="37.6" y="99">PRIM5</text>
<text x="20.9" y="105.1">1</text>
<text x="41.9" y="103">SEC1-7</text>
<text x="51.7" y="102.1">P7</text>
<text x="275.2" y="104.1">1</text>
<text x="20.9" y="108.2">2</text>
<text x="20.9" y="111.2">3</text>
<text x="275.2" y="108.2">2</text>
<text x="275.2" y="112.2">3</text>
<text x="244.8" y="124.3">S</text>
<text x="247.9" y="122.2" transform="rotate(-90 247.9 122.2)">A</text>
<text x="247.9" y="128" transform="rotate(-90 247.9 128)">E</text>
</g>
<g font-size="1.6" fill="#800000">
<text x="237.7" y="77.9" transform="rotate(-90 237.7 77.9)">+</text>
<text x="120.8" y="79.9" transform="rotate(-90 120.8 79.9)">+</text>
<text x="141" y="79.9" transform="rotate(-90 141 79.9)">+</text>
<text x="253.8" y="88" transform="rotate(-90 253.8 88)">+</text>
<text x="181.3" y="96" transform="rotate(-90 181.3 96)">+</text>
<text x="181.3" y="118.2" transform="rotate(-90 181.3 118.2)">+</text>
<text x="253.8" y="122.2" transform="rotate(-90 253.8 122.2)">+</text>
<text x="120.8" y="130.3" transform="rotate(-90 120.8 130.3)">+</text>
<text x="141" y="130.3" transform="rotate(-90 141 130.3)">+</text>
<text x="237.7" y="130.3" transform="rotate(-90 237.7 130.3)">+</text>
</g>
</svg>
